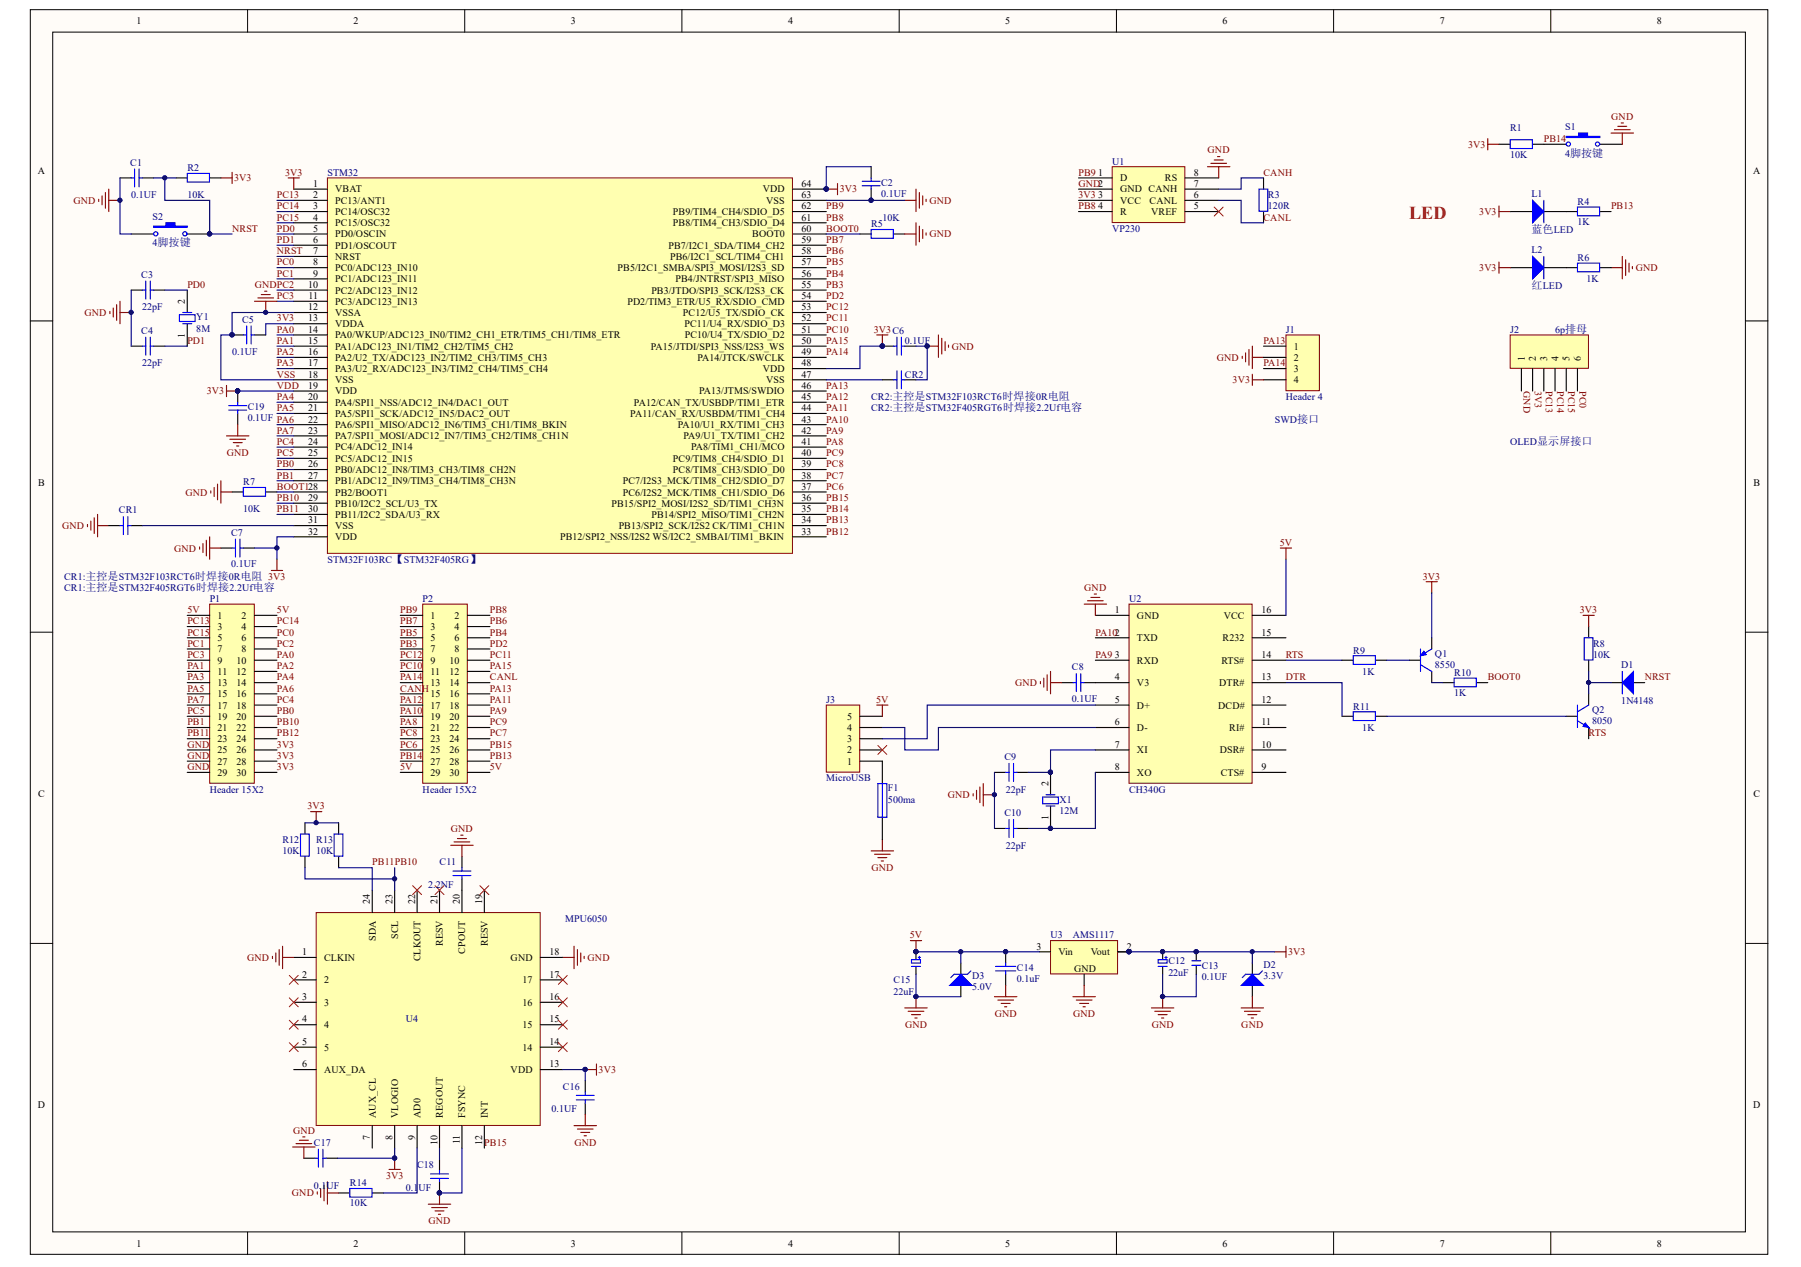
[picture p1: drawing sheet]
<svg xmlns="http://www.w3.org/2000/svg" width="289mm" height="203mm" viewBox="0 0 289 203" stroke-linecap="round" stroke-linejoin="round" font-family="sans-serif">
<g fill="#fffcf8" stroke="#000" stroke-width=".16">
<path d="M4.9 1.6h278.7v199.6h-278.7z"/>
<path d="M8.5 5.2h271.5v192.4h-271.5z"/>
</g>
<g fill="none" stroke="#000" stroke-width=".16">
<path d="M39.7 1.6v3.6M74.6 1.6v3.6M109.4 1.6v3.6M144.2 1.6v3.6M179.1 1.6v3.6M213.9 1.6v3.6M248.8 1.6v3.6M4.9 51.5h3.6M280 51.5h3.6M4.9 101.4h3.6M280 101.4h3.6M4.9 151.3h3.6"/>
<path d="M280 151.3h3.6M39.7 197.6v3.6M74.6 197.6v3.6M109.4 197.6v3.6M144.2 197.6v3.6M179.1 197.6v3.6M213.9 197.6v3.6M248.8 197.6v3.6"/>
</g>
<path d="M52.5 28.5h74.6v60.2h-74.6z" fill="#ffffb0" stroke="#800000" stroke-width=".16"/>
<g fill="none" stroke="#000" stroke-width=".18">
<path d="M47.1 30.3h5.4M47.1 32.1h5.4M47.1 33.9h5.4M47.1 35.7h5.4M47.1 37.5h5.4M47.1 39.3h5.4M127.2 30.3h5.4M127.2 32.1h5.4M127.2 33.9h5.4M127.2 35.7h5.4M127.2 37.5h5.4M127.2 39.3h5.4"/>
<path d="M47.1 41.1h5.4M47.1 42.9h5.4M47.1 44.7h5.4M47.1 46.5h5.4M47.1 48.3h5.4M47.1 50.1h5.4M47.1 51.9h5.4M47.1 53.7h5.4M47.1 55.5h5.4M47.1 57.3h5.4M47.1 59.1h5.4M127.2 41.1h5.4"/>
<path d="M127.2 42.9h5.4M127.2 44.7h5.4M127.2 46.5h5.4M127.2 48.3h5.4M127.2 50.1h5.4M127.2 51.9h5.4M127.2 53.7h5.4M127.2 55.5h5.4M127.2 57.3h5.4M127.2 59.1h5.4M47.1 60.9h5.4M47.1 62.7h5.4"/>
<path d="M47.1 64.5h5.4M47.1 66.3h5.4M47.1 68.1h5.4M47.1 69.9h5.4M47.1 71.7h5.4M47.1 73.5h5.4M47.1 75.3h5.4M47.1 77.1h5.4M47.1 78.9h5.4M127.2 60.9h5.4M127.2 62.7h5.4M127.2 64.5h5.4"/>
<path d="M127.2 66.3h5.4M127.2 68.1h5.4M127.2 69.9h5.4M127.2 71.7h5.4M127.2 73.5h5.4M127.2 75.3h5.4M127.2 77.1h5.4M127.2 78.9h5.4M47.1 80.7h5.4M47.1 82.5h5.4M47.1 84.3h5.4M47.1 86.1h5.4"/>
<path d="M127.2 80.7h5.4M127.2 82.5h5.4M127.2 84.3h5.4M127.2 86.1h5.4M186.5 152.7v1.1M186.5 155.1v1.2M191.9 152.7v1.3M191.9 154.9v1.4"/>
</g>
<g fill="#000080" stroke="#000080" stroke-width=".16">
<circle cx="132.5" cy="30.3" r=".34"/>
<circle cx="186.5" cy="152.6" r=".34"/>
<circle cx="191.9" cy="152.6" r=".34"/>
<circle cx="186.5" cy="159.8" r=".34"/>
</g>
<path d="M185.8 153.9h1.4v.6h-1.4zM185.8 155h1.4M186.9 153.6h.3M187.1 153.4v.3M191.2 154.8h1.4M191.2 154.1h1.4" fill="none" stroke="#00f" stroke-width=".18"/>
<path d="M186.5 159.8v1.8M204.5 152.7h1.8M206.3 151.8v1.8M184.7 161.6h3.6M185.3 162.2h2.5M185.8 162.7h1.4M186.3 163.3h.4" fill="none" stroke="#800000" stroke-width=".18"/>
<path d="M168.5 150.9h10.8v5.3h-10.8z" fill="#ffffb0" stroke="#800000" stroke-width=".16"/>
<path d="M161.3 152.7v1.8M161.3 156.3v1.8M166.7 152.7h1.8M173.9 156.3v1.8M179.3 152.7h1.8" fill="none" stroke="#000" stroke-width=".18"/>
<g fill="#000080" stroke="#000080" stroke-width=".16">
<circle cx="181.1" cy="152.6" r=".34"/>
<circle cx="186.5" cy="159.8" r=".34"/>
<circle cx="161.3" cy="152.6" r=".34"/>
<circle cx="146.9" cy="159.8" r=".34"/>
<circle cx="146.9" cy="152.6" r=".34"/>
</g>
<g fill="none" stroke="#800000" stroke-width=".18">
<path d="M146 150.9h1.8M146.9 150.9v1.8M146.9 159.8v1.8M159.5 159.8h3.6M161.3 158.1v1.7M172.1 159.8h3.6M173.9 158.1v1.7M145.1 161.6h3.6M145.7 162.2h2.5M146.2 162.7h1.5M146.8 163.3h.3M160.1 160.4h2.5"/>
<path d="M160.6 160.9h1.5M161.2 161.5h.3M172.7 160.4h2.5M173.2 160.9h1.4M173.7 161.5h.4"/>
</g>
<path d="M186.5 156.3v3.5h5.4v-3.5" fill="none" stroke="#000080" stroke-width=".18"/>
<path d="M159.7 155.7h3.3M159.7 155h3.3M161.3 154.5v.5M161.3 155.7v.6" fill="none" stroke="#00f" stroke-width=".18"/>
<path d="M181.1 96.9h19.8v28.7h-19.8z" fill="#ffffb0" stroke="#800000" stroke-width=".16"/>
<g fill="none" stroke="#000" stroke-width=".18">
<path d="M175.7 98.7h5.4M200.9 98.7h5.4M170.3 109.5h1.8M173.9 109.5h7.2M175.7 102.3h5.4M175.7 105.9h5.4M175.7 113.1h5.4M175.7 116.7h5.4M200.9 102.3h5.4M200.9 105.9h5.4M200.9 109.5h5.4M200.9 113.1h5.4"/>
<path d="M200.9 116.7h5.4M159.5 123.9h1.8M159.5 132.9h1.8M163.1 123.9h1.8M163.1 132.9h1.8M168.5 123.9v3.6M168.5 129.3v3.6M175.7 120.3h5.4M175.7 123.9h5.4M200.9 120.3h5.4M200.9 123.9h5.4"/>
</g>
<g fill="none" stroke="#800000" stroke-width=".18">
<path d="M173.9 96.9h3.6M174.5 96.4h2.5M175 95.8h1.4M175.5 95.3h.4M175.7 96.9v1.8M166.9 109.3v.4M167.5 108.8v1.4M168 108.2v2.5M168.5 107.7v3.6M168.5 109.5h1.8M156.1 127.3v.4M156.7 126.8v1.4"/>
<path d="M157.2 126.2v2.5M157.7 125.7v3.6M157.7 127.5h1.8"/>
</g>
<path d="M206.3 89.7v9M159.5 123.9v9M175.7 123.9v9h-10.8M175.7 120.3h-7.2v3.6h-3.6" fill="none" stroke="#000080" stroke-width=".18"/>
<g fill="none" stroke="#00f" stroke-width=".18">
<path d="M172.1 109.5h.6M172.7 108v2.9M173.4 108v2.9M173.4 109.5h.5M161.3 123.9h.6M161.3 132.9h.6M161.9 122.4v2.9M161.9 131.4v2.9M162.6 122.4v2.9M162.6 131.4v2.9M162.6 123.9h.5M162.6 132.9h.5"/>
<path d="M167.3 127.8h2.5v1.1h-2.5zM167.8 127.5h1.4M167.8 129.3h1.4"/>
</g>
<g fill="#000080" stroke="#000080" stroke-width=".16">
<circle cx="168.5" cy="132.8" r=".34"/>
<circle cx="168.5" cy="123.8" r=".34"/>
<circle cx="159.5" cy="127.4" r=".34"/>
</g>
<path d="M132.6 113.1h5.3v10.7h-5.3z" fill="#ffffb0" stroke="#800000" stroke-width=".16"/>
<g fill="none" stroke="#000" stroke-width=".18">
<path d="M138 37.5h1.8M143.4 37.5h1.7M138 118.5h3.6M138 116.7h3.6M138 114.9h3.6M215.3 114.9h1.8M215.3 105.9h1.8M220.7 114.9h1.8M220.7 105.9h1.8M226.1 105.9h1.8M229.7 102.3v1.8M229.7 107.7v1.8"/>
<path d="M231.5 109.5h1.8M236.9 109.5h1.8M251.3 114.9h1.8M254.9 100.5v1.8M254.9 105.9v1.8M254.9 111.3v1.8M254.9 116.7v1.8M258.5 109.5h1.8M262.1 109.5h1.8M138 122.1h3.6v3.6M138 120.3h3.6M141.6 131.1v3.6"/>
<path d="M146.9 152.7v1.1M146.9 155.1v1.2M154.1 154.5v1.8M154.1 158.1v1.7M200.9 154.5v1.8M200.9 158.1v1.7"/>
</g>
<g fill="none" stroke="#800000" stroke-width=".18">
<path d="M199.3 57.1v.4M199.8 56.6v1.4M200.4 56.1v2.5M200.9 55.5v3.6M200.9 57.3h1.8M205.4 87.9h1.8M206.3 87.9v1.8M228.8 93.3h1.8M229.7 93.3v1.8M254 98.7h1.8M254.9 98.7v1.8M140.7 113.1h1.8"/>
<path d="M141.6 113.1v1.8M139.8 136.5h3.6M140.3 137h2.5M140.8 137.5h1.5M141.4 138.1h.3M141.6 134.7v1.8M200.9 159.8v1.8M199.1 161.6h3.6M199.6 162.2h2.6M200.2 162.7h1.4M200.7 163.3h.4"/>
</g>
<g fill="none" stroke="#000080" stroke-width=".18">
<path d="M229.7 95.1v7.2M141.6 116.7h3.5v3.6h5.4v-3.6h25.2M175.7 113.1h-27v5.4h-7.1M206.3 109.5h9v5.4M206.3 105.9h9M222.5 105.9h3.6M222.5 114.9h28.8M229.7 109.5h1.8M254.9 109.5h3.6M254.9 107.7v3.6M146.9 156.3v3.5h7.2M146.9 152.7h19.8"/>
<path d="M154.1 152.7v1.8M181.1 152.7h23.4M200.9 152.7v1.8"/>
</g>
<path d="M140.8 119.6l1.5 1.4M142.3 119.6l-1.5 1.4" fill="none" stroke="#f00" stroke-width=".16"/>
<g fill="none" stroke="#00f" stroke-width=".18">
<path d="M139.8 36.8h3.5v1.4h-3.5zM217.1 105.2h3.6v1.3h-3.6zM217.1 114.2h3.6v1.4h-3.6zM227.9 104.1v3.6M227.9 106.6l1.8 1.1M228.4 104.4l.4 .6-.9 .2zM229.7 104.1l-1.8 1.1 .5-.6 .2 .4h-.4M233.3 108.8h3.5v1.3h-3.5zM253.1 115.6l1.8 1.1-.6-.7-.3 .5 .9 .2-.6-.6-.2 .4h.4M253.1 113.1v3.6M254.1 102.3h1.4v3.5h-1.4zM254.9 113.1l-1.8 1.1"/>
<path d="M260.3 107.7v3.6M140.8 125.7h1.5v5.4h-1.5zM141.6 125.7v5.4M146.2 153.9h1.5v.6h-1.5zM146.2 155h1.5M147.3 153.6h.4M147.5 153.4v.3M153.1 156.3h2.1M199.8 156.3h2.2"/>
</g>
<g fill="#000080" stroke="#000080" stroke-width=".16">
<circle cx="146.9" cy="152.6" r=".34"/>
<circle cx="146.9" cy="159.8" r=".34"/>
<circle cx="154.1" cy="152.6" r=".34"/>
<circle cx="181.1" cy="152.6" r=".34"/>
<circle cx="200.9" cy="152.6" r=".34"/>
<circle cx="254.8" cy="109.5" r=".34"/>
</g>
<g fill="#00f" stroke="#00f" stroke-width=".16">
<path d="M154.1 156.3l1.8 1.8h-3.6z"/>
<path d="M200.9 156.3l1.8 1.8h-3.6z"/>
<path d="M262.1 107.7v3.6l-1.8-1.8z"/>
</g>
<path d="M153.1 156.3l-.6 .5M155.8 155.7l-.6 .6M199.8 156.3l-.5 .5M202.5 155.7l-.5 .6" fill="none" stroke="#0000bf" stroke-width=".18"/>
<path d="M206.3 53.7h5.4v9h-5.4z" fill="#ffffb0" stroke="#800000" stroke-width=".16"/>
<path d="M202.7 55.5h3.6M202.7 57.3h3.6M202.7 59.1h3.6M202.7 60.9h3.6" fill="none" stroke="#000" stroke-width=".18"/>
<path d="M242.3 53.7h12.5v5.4h-12.5z" fill="#ffffb0" stroke="#800000" stroke-width=".16"/>
<g fill="none" stroke="#000" stroke-width=".18">
<path d="M19.2 28.5h1.8M21 37.5h3.6M22.8 28.5h1.8M28.2 28.5h1.8M30 37.5h3.6M33.6 28.5h1.8M139.8 26.7v1.8M139.8 30.3v1.8M240.5 23.1h1.8M242.3 33.9h3.6M245.9 23.1h5.4M247.7 33.9h5.4"/>
<path d="M256.7 33.9h1.8M256.7 23.1h3.6M21 46.5h1.8M21 55.5h1.8M24.6 46.5h1.8M24.6 55.5h1.8M30 46.5v3.6M30 51.9v3.6M37.2 53.7h1.8M40.8 53.7h1.8M141.6 55.5h1.8M145.1 55.5h1.8"/>
<path d="M242.3 42.9h3.6M244.1 59.1v3.6M245.9 59.1v3.6M247.7 59.1v3.6M247.7 42.9h5.4M249.5 59.1v3.6M251.3 59.1v3.6M253.1 59.1v3.6M256.7 42.9h1.8M37.2 78.9h1.8M42.6 78.9h1.8M35.4 87.9h1.8"/>
<path d="M39 87.9h1.8"/>
</g>
<g fill="none" stroke="#800000" stroke-width=".18">
<path d="M260.1 19.7h.3M15.8 32v.3M16.4 31.4v1.5M16.9 30.9v2.5M17.5 30.3v3.6M17.5 32.1h1.7M35.4 28.5h1.8M37.2 27.6v1.8M46.2 28.5h1.8M47.1 28.5v1.8M132.6 30.3h1.8M134.4 29.4v1.8"/>
<path d="M145.1 32.1h1.8M145.1 37.5h1.8M146.9 30.3v3.6M146.9 35.7v3.6M147.5 30.9v2.5M147.5 36.3v2.5M148 31.4v1.5M148 36.8v1.4M148.6 32v.3M148.6 37.3v.4M238.7 22.2v1.8M238.7 23.1h1.8"/>
<path d="M240.5 33v1.8M240.5 33.9h1.8M258.5 21.3h3.6M259 20.8h2.5M259.5 20.3h1.5M260.3 21.3v1.8M17.6 49.9v.4M18.2 49.4v1.4M18.7 48.9v2.5M19.2 48.3v3.6M19.2 50.1h1.8M40.8 48.3h3.6"/>
<path d="M41.4 47.8h2.5M41.9 47.2h1.5M42.5 46.7h.3M42.6 48.3v1.8M140.7 53.7h1.8M141.6 53.7v1.8M148.7 55.5h1.8M150.5 53.7v3.6M151.1 54.3v2.5M151.6 54.8v1.4M152.2 55.3v.4M240.5 42v1.8"/>
<path d="M240.5 42.9h1.8M258.5 42.9h1.8M260.3 41.1v3.6M260.8 41.7v2.5M261.3 42.2v1.4M261.9 42.7v.4M33.8 78.7v.4M34.4 78.2v1.4M34.9 77.6v2.6M35.4 77.1v3.6M35.4 78.9h1.8M36.3 61.8v1.8"/>
<path d="M36.3 62.7h1.8M200.9 60v1.8M200.9 60.9h1.8M32 87.7v.4M32.6 87.2v1.4M33.1 86.6v2.6M33.6 86.1v3.6M33.6 87.9h1.8M43.5 91.5h1.8M44.4 89.7v1.8"/>
</g>
<g fill="#00f" stroke="#00f" stroke-width=".18">
<path d="M245.9 32.1l1.8 1.8-1.8 1.8z"/>
<path d="M245.9 41.1l1.8 1.8-1.8 1.8z"/>
<path d="M251.3 21.9h1.9v-.6h1.5v.6h2v.2h-5.4z" fill-rule="evenodd"/>
<path d="M24.6 36.3h2v-.6h1.5v.6h1.9v.1h-5.4z" fill-rule="evenodd"/>
</g>
<g fill="none" stroke="#00f" stroke-width=".18">
<path d="M21 28.5h.6M21.6 27.1v2.9M22.3 27.1v2.9M22.3 28.5h.5M30 27.8h3.6v1.4h-3.6zM138.3 29.8h2.9M138.3 29.1h2.9M139.8 28.5v.6M139.8 29.8v.5M242.3 22.4h3.5v1.4h-3.5zM247.7 32.1v3.6M253.1 33.2h3.5v1.4h-3.5z"/>
<path d="M22.8 46.5h.6M22.8 55.5h.6M23.4 45.1v2.9M23.4 54.1v2.9M24.1 45.1v2.9M24.1 54.1v2.9M24.1 46.5h.5M24.1 55.5h.5M28.8 50.5h2.5v1.1h-2.5zM29.3 50.1h1.5M29.3 51.9h1.5M39 53.7h.6"/>
<path d="M39.6 52.3v2.9M40.3 52.3v2.9M40.3 53.7h.5M143.4 55.5h.5M143.9 54.1v2.9M144.6 55.5h.5M144.6 54.1v2.9M247.7 41.1v3.6M253.1 42.2h3.5v1.4h-3.5zM39 78.2h3.6v1.4h-3.6zM37.2 87.9h.6M37.8 86.5v2.8"/>
<path d="M38.5 86.5v2.8M38.5 87.9h.5"/>
<circle cx="25" cy="37.5" r=".34"/>
<circle cx="29.7" cy="37.5" r=".34"/>
<circle cx="251.6" cy="23.1" r=".34"/>
<circle cx="256.3" cy="23.1" r=".34"/>
</g>
<g fill="none" stroke="#000080" stroke-width=".18">
<path d="M19.2 28.5v9h1.8M24.6 28.5h3.6M26.4 28.5v3.6h7.2v5.4h3.6M44.4 37.5h2.7M44.4 32.1h2.7M44.4 33.9h2.7M44.4 35.7h2.7M44.4 39.3h2.7M132.6 37.5h5.4M132.6 32.1h12.5M139.8 26.7h-7.2v3.6M21 46.5v9"/>
<path d="M26.4 46.5h3.6M26.4 55.5h3.6M44.4 41.1h2.7M44.4 42.9h2.7M44.4 44.7h2.7M44.4 46.5h2.7M44.4 48.3h2.7M44.4 53.7h2.7M44.4 55.5h2.7M44.4 57.3h2.7M44.4 59.1h2.7M47.1 51.9h-4.5v1.8"/>
<path d="M141.6 55.5h-3.6v3.6h-5.4M44.4 78.9h2.7M44.4 64.5h2.7M44.4 66.3h2.7M44.4 68.1h2.7M44.4 69.9h2.7M44.4 71.7h2.7M44.4 73.5h2.7M44.4 75.3h2.7M44.4 77.1h2.7M132.6 60.9h9M40.8 87.9h3.6"/>
<path d="M44.4 80.7h2.7M44.4 82.5h2.7M47.1 86.1h-2.7v3.6"/>
</g>
<g fill="#000080" stroke="#000080" stroke-width=".16">
<circle cx="21" cy="50.1" r=".34"/>
<circle cx="33.6" cy="37.5" r=".34"/>
<circle cx="26.4" cy="28.5" r=".34"/>
<circle cx="19.2" cy="32.1" r=".34"/>
<circle cx="38.1" cy="62.7" r=".34"/>
<circle cx="141.5" cy="55.5" r=".34"/>
<circle cx="132.5" cy="30.3" r=".34"/>
<circle cx="42.6" cy="50.1" r=".34"/>
<circle cx="148.7" cy="55.5" r=".34"/>
<circle cx="139.7" cy="32.1" r=".34"/>
<circle cx="44.4" cy="87.9" r=".34"/>
<circle cx="37.2" cy="53.7" r=".34"/>
</g>
<path d="M33.6 96.9h7.2v28.7h-7.2z" fill="#ffffb0" stroke="#800000" stroke-width=".16"/>
<g fill="none" stroke="#000" stroke-width=".18">
<path d="M30 98.7h3.6M40.8 98.7h3.6M30 100.5h3.6M30 102.3h3.6M30 104.1h3.6M30 105.9h3.6M30 107.7h3.6M30 109.5h3.6M30 111.3h3.6M30 113.1h3.6M30 114.9h3.6M30 116.7h3.6"/>
<path d="M30 118.5h3.6M40.8 100.5h3.6M40.8 102.3h3.6M40.8 104.1h3.6M40.8 105.9h3.6M40.8 107.7h3.6M40.8 109.5h3.6M40.8 111.3h3.6M40.8 113.1h3.6M40.8 114.9h3.6M40.8 116.7h3.6M40.8 118.5h3.6"/>
<path d="M30 120.3h3.6M30 122.1h3.6M30 123.9h3.6M40.8 120.3h3.6M40.8 122.1h3.6M40.8 123.9h3.6"/>
</g>
<path d="M67.8 96.9h7.2v28.7h-7.2z" fill="#ffffb0" stroke="#800000" stroke-width=".16"/>
<g fill="none" stroke="#000" stroke-width=".18">
<path d="M64.2 98.7h3.6M75 98.7h3.6M64.2 100.5h3.6M64.2 102.3h3.6M64.2 104.1h3.6M64.2 105.9h3.6M64.2 107.7h3.6M64.2 109.5h3.6M64.2 111.3h3.6M64.2 113.1h3.6M64.2 114.9h3.6M64.2 116.7h3.6"/>
<path d="M64.2 118.5h3.6M75 100.5h3.6M75 102.3h3.6M75 104.1h3.6M75 105.9h3.6M75 107.7h3.6M75 109.5h3.6M75 111.3h3.6M75 113.1h3.6M75 114.9h3.6M75 116.7h3.6M75 118.5h3.6"/>
<path d="M64.2 120.3h3.6M64.2 122.1h3.6M64.2 123.9h3.6M75 120.3h3.6M75 122.1h3.6M75 123.9h3.6"/>
</g>
<path d="M178.4 26.7h11.7v9h-11.7z" fill="#ffffb0" stroke="#800000" stroke-width=".16"/>
<path d="M173 28.5h5.4M173 30.3h5.4M173 32.1h5.4M173 33.9h5.4M190.1 28.5h5.4M190.1 30.3h5.4M190.1 32.1h5.4M190.1 33.9h5.4M202.7 28.5v1.8M202.7 33.9v1.8" fill="none" stroke="#000" stroke-width=".18"/>
<path d="M202 30.3h1.4v3.6h-1.4z" fill="none" stroke="#00f" stroke-width=".18"/>
<path d="M195.5 32.1h3.6v3.6h3.6M202.7 28.5h-3.6v1.8h-3.6" fill="none" stroke="#000080" stroke-width=".18"/>
<path d="M194.8 33.2l1.4 1.5M196.2 33.2l-1.4 1.5" fill="none" stroke="#f00" stroke-width=".16"/>
<path d="M193.7 26.7h3.6M194.2 26.2h2.6M194.8 25.7h1.4M195.3 25.1h.4M195.5 26.7v1.8" fill="none" stroke="#800000" stroke-width=".18"/>
<path d="M50.7 146.4h36v34.1h-36z" fill="#ffffb0" stroke="#800000" stroke-width=".16"/>
<g fill="none" stroke="#000" stroke-width=".18">
<path d="M38.1 62.7v1.8M38.1 66.3v1.8M141.6 60.9h1.8M145.1 60.9h1.8M17.5 84.3h1.7M21 84.3h1.8M48.9 132v1.8M48.9 137.4v1.8M54.3 132v1.8M54.3 137.4v1.8M74.1 137.4v1.8M47.1 153.6h3.6"/>
<path d="M47.1 157.2h3.6M59.7 142.8v3.6M63.3 142.8v3.6M66.9 142.8v3.6M70.5 142.8v3.6M74.1 141v5.4M77.7 142.8v3.6M86.7 153.6h3.6M86.7 157.2h3.6M47.1 160.7h3.6M47.1 164.3h3.6M47.1 167.9h3.6"/>
<path d="M47.1 171.5h3.6M86.7 160.7h3.6M86.7 164.3h3.6M86.7 167.9h3.6M86.7 171.5h3.6M93.9 173.3v1.8M93.9 176.9v1.8M48.7 185.8h1.8M52.3 185.8h1.8M54.3 191.3h1.8M59.7 180.5v3.6M59.7 191.3h1.8"/>
<path d="M63.3 180.5v3.6M66.9 180.5v3.6M70.5 180.5v3.6M70.5 185.9v1.8M70.5 189.5v1.8M74.1 180.5v3.6M77.7 180.5v3.6"/>
</g>
<g fill="none" stroke="#f00" stroke-width=".16">
<path d="M46.4 156.4l1.4 1.5M47.8 156.4l-1.4 1.5M66.2 142l1.4 1.5M67.6 142l-1.4 1.5M69.8 142l1.4 1.5M71.2 142l-1.4 1.5M77 142l1.4 1.5M78.4 142l-1.4 1.5M89.6 156.4l1.4 1.5M91 156.4l-1.4 1.5M46.4 160l1.4 1.5M46.4 163.6l1.4 1.5"/>
<path d="M46.4 167.2l1.4 1.5M47.8 160l-1.4 1.5M47.8 163.6l-1.4 1.5M47.8 167.2l-1.4 1.5M89.6 167.2l1.4 1.5M89.6 163.6l1.4 1.5M89.6 160l1.4 1.5M91 167.2l-1.4 1.5M91 163.6l-1.4 1.5M91 160l-1.4 1.5"/>
</g>
<g fill="none" stroke="#800000" stroke-width=".18">
<path d="M36.3 69.9h3.6M36.9 70.4h2.5M37.4 71h1.5M38 71.5h.3M38.1 68.1v1.8M14 84.1v.4M14.6 83.6v1.4M15.1 83v2.6M15.7 82.5v3.6M15.7 84.3h1.8M49.8 130.2h1.8M50.7 130.2v1.8"/>
<path d="M72.3 135.6h3.6M72.8 135h2.6M73.4 134.5h1.4M73.9 133.9h.4M74.1 135.6v1.8M43.7 153.4v.3M44.2 152.8v1.5M44.8 152.3v2.5M45.3 153.6h1.8M45.3 151.8v3.6M90.3 153.6h1.8M92.1 151.8v3.6"/>
<path d="M92.6 152.3v2.5M93.2 152.8v1.5M93.7 153.4v.3M93.9 171.5h1.8M93.9 178.7v1.8M95.7 170.6v1.8M46.9 184h3.6M47.5 183.4h2.5M48 182.9h1.5M48.6 182.3h.3M48.7 184v1.8M50.9 191.1v.4"/>
<path d="M51.4 190.6v1.4M52 190.1v2.5M52.5 189.5v3.6M52.5 191.3h1.8M62.4 187.6h1.8M63.3 185.8v1.8M68.7 193.1h3.6M69.2 193.7h2.6M69.8 194.2h1.4M70.3 194.7h.4M70.5 191.3v1.8M92.1 180.5h3.6"/>
<path d="M92.6 181.1h2.5M93.2 181.6h1.4M93.7 182.2h.4"/>
</g>
<g fill="#000080" stroke="#000080" stroke-width=".16">
<circle cx="63.3" cy="185.7" r=".34"/>
<circle cx="70.5" cy="191.3" r=".34"/>
<circle cx="93.9" cy="171.5" r=".34"/>
<circle cx="50.7" cy="131.9" r=".34"/>
<circle cx="63.3" cy="140.9" r=".34"/>
<circle cx="38.1" cy="62.7" r=".34"/>
<circle cx="37.2" cy="53.7" r=".34"/>
<circle cx="148.7" cy="55.5" r=".34"/>
</g>
<g fill="none" stroke="#00f" stroke-width=".18">
<path d="M143.9 59.5v2.9M144.6 59.5v2.9M36.7 65.8h2.9M36.7 65.1h2.9M38.1 64.5v.6M38.1 65.8v.5M143.4 60.9h.5M144.6 60.9h.5M19.2 84.3h.6M19.8 82.9v2.8M20.5 82.9v2.8M20.5 84.3h.5"/>
<path d="M48.2 133.8h1.4v3.5h-1.4zM53.6 133.8h1.4v3.5h-1.4zM72.7 139.7h2.8M74.1 139.2v.5M72.7 140.4h2.8M74.1 140.4v.6M92.5 175.7h2.8M92.5 176.4h2.8M93.9 175.1v.6M93.9 176.4v.5M50.5 185.8h.6M51.1 184.3v2.9"/>
<path d="M51.8 184.3v2.9M51.8 185.8h.5M56.1 190.6h3.6v1.4h-3.6zM69.1 188.3h2.8M69.1 189h2.8M70.5 187.7v.6M70.5 189v.5"/>
</g>
<g fill="none" stroke="#000080" stroke-width=".18">
<path d="M47.1 50.1h-9.9v3.6h-1.8v7.2h11.7M146.9 55.5h1.8v5.4h-1.8M38.1 62.7h9M22.8 84.3h24.3M48.9 139.2v1.8h14.4M48.9 132h5.4M54.3 139.2h5.4v3.6M63.3 139.2v3.6M90.3 171.5h3.6v1.8M63.3 184.1v1.7h-9.2M66.9 184.1v7.2h-5.4M70.5 184.1v1.8"/>
<path d="M74.1 184.1v7.2h-3.6"/>
</g>
<text font-size="2.9" fill="#f00" x="226.1" y="35.1">LED</text>
<g font-size="1.8" fill="#000080">
<text x="245.7" y="37.4">蓝色LED</text>
<text x="245.7" y="46.4">红LED</text>
</g>
<g font-size="1.6">
<text x="21.9" y="3.9">1</text>
<text x="56.7" y="3.9">2</text>
<text x="91.6" y="3.9">3</text>
<text x="126.4" y="3.9">4</text>
<text x="161.3" y="3.9">5</text>
<text x="196.1" y="3.9">6</text>
<text x="231" y="3.9">7</text>
<text x="265.8" y="3.9">8</text>
<text x="6.1" y="27.9">A</text>
<text x="50.3" y="30">1</text>
<text x="128.6" y="30">64</text>
<text x="176.2" y="28.2">1</text>
<text x="179.7" y="29.1">D</text>
<text x="186.9" y="29.1">RS</text>
<text x="191.5" y="30">7</text>
<text x="191.5" y="28.2">8</text>
<text x="281.3" y="27.9">A</text>
<text x="50.3" y="31.8">2</text>
<text x="50.3" y="33.6">3</text>
<text x="50.3" y="35.4">4</text>
<text x="53.8" y="30.9">VBAT</text>
<text x="53.8" y="32.7">PC13/ANT1</text>
<text x="53.8" y="34.5">PC14/OSC32</text>
<text x="108" y="34.5">PB9/TIM4_CH4/SDIO_D5</text>
<text x="122.4" y="30.9">VDD</text>
<text x="122.9" y="32.7">VSS</text>
<text x="128.6" y="35.4">61</text>
<text x="128.6" y="33.6">62</text>
<text x="128.6" y="31.8">63</text>
<text x="176.2" y="31.8">3</text>
<text x="176.2" y="33.6">4</text>
<text x="179.7" y="30.9">GND CANH</text>
<text x="179.7" y="32.7">VCC</text>
<text x="179.7" y="34.5">R</text>
<text x="184.4" y="32.7">CANL</text>
<text x="184.7" y="34.5">VREF</text>
<text x="191.5" y="33.6">5</text>
<text x="191.5" y="31.8">6</text>
<text x="50.3" y="37.2">5</text>
<text x="50.3" y="39">6</text>
<text x="50.3" y="40.8">7</text>
<text x="53.8" y="36.3">PC15/OSC32</text>
<text x="53.8" y="38.1">PD0/OSCIN</text>
<text x="53.8" y="39.9">PD1/OSCOUT</text>
<text x="53.8" y="41.7">NRST</text>
<text x="107.2" y="39.9">PB7/I2C1_SDA/TIM4_CH2</text>
<text x="107.5" y="41.7">PB6/I2C1_SCL/TIM4_CH1</text>
<text x="108" y="36.3">PB8/TIM4_CH3/SDIO_D4</text>
<text x="120.7" y="38.1">BOOT0</text>
<text x="128.6" y="40.8">58</text>
<text x="128.6" y="39">59</text>
<text x="128.6" y="37.2">60</text>
<text x="49.5" y="46.2">10</text>
<text x="49.5" y="48">11</text>
<text x="50.3" y="42.6">8</text>
<text x="50.3" y="44.4">9</text>
<text x="53.8" y="43.5">PC0/ADC123_IN10</text>
<text x="53.8" y="45.3">PC1/ADC123_IN11</text>
<text x="53.8" y="47.1">PC2/ADC123_IN12</text>
<text x="99.1" y="43.5">PB5/I2C1_SMBA/SPI3_MOSI/I2S3_SD</text>
<text x="104.5" y="47.1">PB3/JTDO/SPI3_SCK/I2S3_CK</text>
<text x="108.4" y="45.3">PB4/JNTRST/SPI3_MISO</text>
<text x="128.6" y="46.2">55</text>
<text x="128.6" y="44.4">56</text>
<text x="128.6" y="42.6">57</text>
<text x="128.6" y="48">54</text>
<text x="29.7" y="48.7" transform="rotate(-90 29.7 48.7)">2</text>
<text x="49.5" y="49.8">12</text>
<text x="49.5" y="51.6">13</text>
<text x="49.5" y="53.4">14</text>
<text x="53.8" y="48.9">PC3/ADC123_IN13</text>
<text x="53.8" y="50.7">VSSA</text>
<text x="53.8" y="52.5">VDDA</text>
<text x="100.6" y="48.9">PD2/TIM3_ETR/U5_RX/SDIO_CMD</text>
<text x="109.6" y="50.7">PC12/U5_TX/SDIO_CK</text>
<text x="109.8" y="52.5">PC11/U4_RX/SDIO_D3</text>
<text x="128.6" y="53.4">51</text>
<text x="128.6" y="51.6">52</text>
<text x="128.6" y="49.8">53</text>
<text x="29.7" y="54.2" transform="rotate(-90 29.7 54.2)">1</text>
<text x="49.5" y="55.2">15</text>
<text x="49.5" y="57">16</text>
<text x="49.5" y="58.8">17</text>
<text x="53.8" y="54.3">PA0/WKUP/ADC123_IN0/TIM2_CH1_ETR/TIM5_CH1/TIM8_ETR</text>
<text x="53.8" y="56.1">PA1/ADC123_IN1/TIM2_CH2/TIM5_CH2</text>
<text x="53.8" y="57.8">PA2/U2_TX/ADC123_IN2/TIM2_CH3/TIM5_CH3</text>
<text x="53.8" y="59.7">PA3/U2_RX/ADC123_IN3/TIM2_CH4/TIM5_CH4</text>
<text x="104.4" y="56.1">PA15/JTDI/SPI3_NSS/I2S3_WS</text>
<text x="109.9" y="54.3">PC10/U4_TX/SDIO_D2</text>
<text x="111.9" y="57.8">PA14/JTCK/SWCLK</text>
<text x="122.4" y="59.7">VDD</text>
<text x="128.6" y="58.8">48</text>
<text x="128.6" y="57">49</text>
<text x="128.6" y="55.2">50</text>
<text x="207.6" y="56.1">1</text>
<text x="207.6" y="57.8">2</text>
<text x="207.6" y="59.7">3</text>
<text x="244.6" y="57.8" transform="rotate(-90 244.6 57.8)">1</text>
<text x="246.4" y="57.8" transform="rotate(-90 246.4 57.8)">2</text>
<text x="248.2" y="57.8" transform="rotate(-90 248.2 57.8)">3</text>
<text x="250" y="57.8" transform="rotate(-90 250 57.8)">4</text>
<text x="251.8" y="57.8" transform="rotate(-90 251.8 57.8)">5</text>
<text x="253.6" y="57.8" transform="rotate(-90 253.6 57.8)">6</text>
<text x="49.5" y="60.6">18</text>
<text x="49.5" y="62.4">19</text>
<text x="49.5" y="64.1">20</text>
<text x="49.5" y="66">21</text>
<text x="53.8" y="61.5">VSS</text>
<text x="53.8" y="63.3">VDD</text>
<text x="53.8" y="65.1">PA4/SPI1_NSS/ADC12_IN4/DAC1_OUT</text>
<text x="101.7" y="65.1">PA12/CAN_TX/USBDP/TIM1_ETR</text>
<text x="112.1" y="63.3">PA13/JTMS/SWDIO</text>
<text x="122.9" y="61.5">VSS</text>
<text x="128.6" y="66">44</text>
<text x="128.6" y="64.1">45</text>
<text x="128.6" y="62.4">46</text>
<text x="128.6" y="60.6">47</text>
<text x="207.6" y="61.5">4</text>
<text x="49.5" y="67.8">22</text>
<text x="49.5" y="69.5">23</text>
<text x="49.5" y="71.4">24</text>
<text x="53.8" y="66.8">PA5/SPI1_SCK/ADC12_IN5/DAC2_OUT</text>
<text x="53.8" y="68.7">PA6/SPI1_MISO/ADC12_IN6/TIM3_CH1/TIM8_BKIN</text>
<text x="53.8" y="70.5">PA7/SPI1_MOSI/ADC12_IN7/TIM3_CH2/TIM8_CH1N</text>
<text x="101.1" y="66.8">PA11/CAN_RX/USBDM/TIM1_CH4</text>
<text x="108.7" y="68.7">PA10/U1_RX/TIM1_CH3</text>
<text x="109.7" y="70.5">PA9/U1_TX/TIM1_CH2</text>
<text x="128.6" y="71.4">41</text>
<text x="128.6" y="69.5">42</text>
<text x="128.6" y="67.8">43</text>
<text x="6.1" y="77.9">B</text>
<text x="49.5" y="73.1">25</text>
<text x="49.5" y="75">26</text>
<text x="49.5" y="76.8">27</text>
<text x="53.8" y="72.2">PC4/ADC12_IN14</text>
<text x="53.8" y="74.1">PC5/ADC12_IN15</text>
<text x="53.8" y="75.8">PB0/ADC12_IN8/TIM3_CH3/TIM8_CH2N</text>
<text x="53.8" y="77.7">PB1/ADC12_IN9/TIM3_CH4/TIM8_CH3N</text>
<text x="99.9" y="77.7">PC7/I2S3_MCK/TIM8_CH2/SDIO_D7</text>
<text x="108" y="75.8">PC8/TIM8_CH3/SDIO_D0</text>
<text x="108" y="74.1">PC9/TIM8_CH4/SDIO_D1</text>
<text x="110.9" y="72.2">PA8/TIM1_CH1/MCO</text>
<text x="128.6" y="76.8">38</text>
<text x="128.6" y="75">39</text>
<text x="128.6" y="73.1">40</text>
<text x="281.3" y="77.9">B</text>
<text x="49.5" y="80.4">29</text>
<text x="49.5" y="82.1">30</text>
<text x="49.5" y="83.9">31</text>
<text x="53.8" y="79.5">PB2/BOOT1</text>
<text x="53.8" y="81.2">PB10/I2C2_SCL/U3_TX</text>
<text x="53.8" y="83.1">PB11/I2C2_SDA/U3_RX</text>
<text x="98.1" y="81.2">PB15/SPI2_MOSI/I2S2_SD/TIM1_CH3N</text>
<text x="99.9" y="79.5">PC6/I2S2_MCK/TIM8_CH1/SDIO_D6</text>
<text x="104.5" y="83.1">PB14/SPI2_MISO/TIM1_CH2N</text>
<text x="128.6" y="83.9">34</text>
<text x="128.6" y="82.1">35</text>
<text x="128.6" y="80.4">36</text>
<text x="128.6" y="78.5">37</text>
<text x="49.5" y="85.8">32</text>
<text x="53.8" y="84.8">VSS</text>
<text x="53.8" y="86.6">VDD</text>
<text x="89.9" y="86.6">PB12/SPI2_NSS/I2S2 WS/I2C2_SMBAI/TIM1_BKIN</text>
<text x="99.3" y="84.8">PB13/SPI2_SCK/I2S2 CK/TIM1_CH1N</text>
<text x="128.6" y="85.8">33</text>
<text x="34.9" y="99.2">1</text>
<text x="34.9" y="101">3</text>
<text x="38.8" y="99.2">2</text>
<text x="38.8" y="101">4</text>
<text x="69.1" y="99.2">1</text>
<text x="69.1" y="101">3</text>
<text x="72.9" y="99.2">2</text>
<text x="72.9" y="101">4</text>
<text x="178.8" y="98.3">1</text>
<text x="182.4" y="99.2">GND</text>
<text x="196.3" y="99.2">VCC</text>
<text x="202.4" y="101.9">15</text>
<text x="202.4" y="98.3">16</text>
<text x="34.9" y="102.8">5</text>
<text x="34.9" y="104.6">7</text>
<text x="34.9" y="106.4">9</text>
<text x="38" y="106.4">10</text>
<text x="38.8" y="102.8">6</text>
<text x="38.8" y="104.6">8</text>
<text x="69.1" y="102.8">5</text>
<text x="69.1" y="104.6">7</text>
<text x="69.1" y="106.4">9</text>
<text x="72.1" y="106.4">10</text>
<text x="72.9" y="102.8">6</text>
<text x="72.9" y="104.6">8</text>
<text x="178.8" y="105.5">3</text>
<text x="182.4" y="102.8">TXD</text>
<text x="182.4" y="106.4">RXD</text>
<text x="196" y="106.4">RTS#</text>
<text x="196.1" y="102.8">R232</text>
<text x="202.4" y="105.5">14</text>
<text x="34.9" y="108.2">11</text>
<text x="34.9" y="110">13</text>
<text x="34.9" y="111.8">15</text>
<text x="34.9" y="113.6">17</text>
<text x="38" y="108.2">12</text>
<text x="38" y="110">14</text>
<text x="38" y="111.8">16</text>
<text x="38" y="113.6">18</text>
<text x="69.1" y="108.2">11</text>
<text x="69.1" y="110">13</text>
<text x="69.1" y="111.8">15</text>
<text x="69.1" y="113.6">17</text>
<text x="72.1" y="108.2">12</text>
<text x="72.1" y="110">14</text>
<text x="72.1" y="111.8">16</text>
<text x="72.1" y="113.6">18</text>
<text x="178.8" y="109.1">4</text>
<text x="178.8" y="112.7">5</text>
<text x="182.4" y="110">V3</text>
<text x="182.4" y="113.6">D+</text>
<text x="195.4" y="113.6">DCD#</text>
<text x="195.6" y="110">DTR#</text>
<text x="202.4" y="112.7">12</text>
<text x="202.4" y="109.1">13</text>
<text x="34.9" y="115.4">19</text>
<text x="34.9" y="117.2">21</text>
<text x="34.9" y="119">23</text>
<text x="38" y="115.4">20</text>
<text x="38" y="117.2">22</text>
<text x="38" y="119">24</text>
<text x="69.1" y="115.4">19</text>
<text x="69.1" y="117.2">21</text>
<text x="69.1" y="119">23</text>
<text x="72.1" y="115.4">20</text>
<text x="72.1" y="117.2">22</text>
<text x="72.1" y="119">24</text>
<text x="135.9" y="119">3</text>
<text x="135.9" y="117.2">4</text>
<text x="135.9" y="115.4">5</text>
<text x="178.8" y="116.3">6</text>
<text x="178.8" y="119.9">7</text>
<text x="182.4" y="117.2">D-</text>
<text x="197.2" y="117.2">RI#</text>
<text x="202.4" y="119.9">10</text>
<text x="202.4" y="116.3">11</text>
<text x="34.9" y="120.8">25</text>
<text x="34.9" y="122.6">27</text>
<text x="34.9" y="124.4">29</text>
<text x="38" y="120.8">26</text>
<text x="38" y="122.6">28</text>
<text x="38" y="124.4">30</text>
<text x="69.1" y="120.8">25</text>
<text x="69.1" y="122.6">27</text>
<text x="69.1" y="124.4">29</text>
<text x="72.1" y="120.8">26</text>
<text x="72.1" y="122.6">28</text>
<text x="72.1" y="124.4">30</text>
<text x="135.9" y="122.6">1</text>
<text x="135.9" y="120.8">2</text>
<text x="178.8" y="123.5">8</text>
<text x="182.4" y="120.8">XI</text>
<text x="182.4" y="124.4">XO</text>
<text x="195.7" y="120.8">DSR#</text>
<text x="195.8" y="124.4">CTS#</text>
<text x="202.4" y="123.5">9</text>
<text x="6.1" y="127.8">C</text>
<text x="168.2" y="131.5" transform="rotate(-90 168.2 131.5)">1</text>
<text x="168.2" y="126.1" transform="rotate(-90 168.2 126.1)">2</text>
<text x="281.3" y="127.8">C</text>
<text x="59.3" y="144.9" transform="rotate(-90 59.3 144.9)">24</text>
<text x="62.9" y="144.9" transform="rotate(-90 62.9 144.9)">23</text>
<text x="66.6" y="144.9" transform="rotate(-90 66.6 144.9)">22</text>
<text x="70.2" y="144.9" transform="rotate(-90 70.2 144.9)">21</text>
<text x="73.8" y="144.9" transform="rotate(-90 73.8 144.9)">20</text>
<text x="77.4" y="144.9" transform="rotate(-90 77.4 144.9)">19</text>
<text x="48.5" y="153.2">1</text>
<text x="52" y="154.1">CLKIN</text>
<text x="60.3" y="150.9" transform="rotate(-90 60.3 150.9)">SDA</text>
<text x="63.9" y="150.6" transform="rotate(-90 63.9 150.6)">SCL</text>
<text x="67.5" y="154.2" transform="rotate(-90 67.5 154.2)">CLKOUT</text>
<text x="71.1" y="151.8" transform="rotate(-90 71.1 151.8)">RESV</text>
<text x="74.7" y="153" transform="rotate(-90 74.7 153)">CPOUT</text>
<text x="78.2" y="151.8" transform="rotate(-90 78.2 151.8)">RESV</text>
<text x="81.9" y="154.1">GND</text>
<text x="88.1" y="153.2">18</text>
<text x="166.3" y="152.3">3</text>
<text x="169.8" y="153.2">Vin</text>
<text x="172.3" y="155.9">GND</text>
<text x="175" y="153.2">Vout</text>
<text x="180.8" y="152.3">2</text>
<text x="48.5" y="156.8">2</text>
<text x="48.5" y="160.4">3</text>
<text x="52" y="157.7">2</text>
<text x="52" y="161.3">3</text>
<text x="83.8" y="161.3">16</text>
<text x="83.8" y="157.7">17</text>
<text x="88.1" y="160.4">16</text>
<text x="88.1" y="156.8">17</text>
<text x="48.5" y="164">4</text>
<text x="48.5" y="167.6">5</text>
<text x="52" y="164.9">4</text>
<text x="83.8" y="164.9">15</text>
<text x="88.1" y="167.6">14</text>
<text x="88.1" y="164">15</text>
<text x="48.5" y="171.2">6</text>
<text x="52" y="168.5">5</text>
<text x="52" y="172.1">AUX_DA</text>
<text x="81.9" y="172.1">VDD</text>
<text x="83.8" y="168.5">14</text>
<text x="88.1" y="171.2">13</text>
<text x="6.1" y="177.7">D</text>
<text x="60.3" y="179.3" transform="rotate(-90 60.3 179.3)">AUX_CL</text>
<text x="63.9" y="179.3" transform="rotate(-90 63.9 179.3)">VLOGIO</text>
<text x="67.5" y="179.3" transform="rotate(-90 67.5 179.3)">AD0</text>
<text x="71.1" y="179.3" transform="rotate(-90 71.1 179.3)">REGOUT</text>
<text x="74.7" y="179.3" transform="rotate(-90 74.7 179.3)">FSYNC</text>
<text x="78.2" y="179.3" transform="rotate(-90 78.2 179.3)">INT</text>
<text x="281.3" y="177.7">D</text>
<text x="59.3" y="182.8" transform="rotate(-90 59.3 182.8)">7</text>
<text x="62.9" y="182.8" transform="rotate(-90 62.9 182.8)">8</text>
<text x="66.6" y="182.8" transform="rotate(-90 66.6 182.8)">9</text>
<text x="70.2" y="183.6" transform="rotate(-90 70.2 183.6)">10</text>
<text x="73.8" y="183.5" transform="rotate(-90 73.8 183.5)">11</text>
<text x="77.4" y="183.6" transform="rotate(-90 77.4 183.6)">12</text>
<text x="21.9" y="200">1</text>
<text x="56.7" y="200">2</text>
<text x="91.6" y="200">3</text>
<text x="126.4" y="200">4</text>
<text x="161.3" y="200">5</text>
<text x="196.1" y="200">6</text>
<text x="231" y="200">7</text>
<text x="265.8" y="200">8</text>
</g>
<g font-size="1.6" fill="#800000">
<text x="235.5" y="23.7">3V3</text>
<text x="247.7" y="22.8">PB14</text>
<text x="258.5" y="19.2">GND</text>
<text x="37.6" y="29.1">3V3</text>
<text x="45.7" y="28.2">3V3</text>
<text x="173" y="28.2">PB9</text>
<text x="173" y="30">GND2</text>
<text x="193.7" y="24.6">GND</text>
<text x="202.7" y="28.2">CANH</text>
<text x="11.8" y="32.7">GND</text>
<text x="44.4" y="31.8">PC13</text>
<text x="44.4" y="33.6">PC14</text>
<text x="44.4" y="35.4">PC15</text>
<text x="132.6" y="35.4">PB8</text>
<text x="132.6" y="33.6">PB9</text>
<text x="134.7" y="30.9">3V3</text>
<text x="149.1" y="32.7">GND</text>
<text x="173" y="33.6">PB8</text>
<text x="173" y="31.8">3V3</text>
<text x="202.7" y="35.4">CANL</text>
<text x="237.3" y="34.5">3V3</text>
<text x="258.4" y="33.6">PB13</text>
<text x="37.2" y="37.2">NRST</text>
<text x="44.4" y="37.2">PD0</text>
<text x="44.4" y="39">PD1</text>
<text x="44.4" y="40.8">NRST</text>
<text x="132.6" y="37.2">BOOT0</text>
<text x="132.6" y="40.8">PB6</text>
<text x="132.6" y="39">PB7</text>
<text x="149.1" y="38.1">GND</text>
<text x="30.1" y="46.2">PD0</text>
<text x="40.9" y="46.2">GNDPC2</text>
<text x="44.4" y="42.6">PC0</text>
<text x="44.4" y="44.4">PC1</text>
<text x="44.4" y="48">PC3</text>
<text x="132.6" y="48">PD2</text>
<text x="132.6" y="46.2">PB3</text>
<text x="132.6" y="44.4">PB4</text>
<text x="132.6" y="42.6">PB5</text>
<text x="237.3" y="43.5">3V3</text>
<text x="262.4" y="43.5">GND</text>
<text x="13.6" y="50.7">GND</text>
<text x="44.4" y="53.4">PA0</text>
<text x="44.4" y="51.6">3V3</text>
<text x="132.6" y="53.4">PC10</text>
<text x="132.6" y="51.6">PC11</text>
<text x="132.6" y="49.8">PC12</text>
<text x="140.2" y="53.4">3V3C6</text>
<text x="30.1" y="55.2">PD1</text>
<text x="44.4" y="55.2">PA1</text>
<text x="44.4" y="57">PA2</text>
<text x="44.4" y="58.8">PA3</text>
<text x="132.6" y="57">PA14</text>
<text x="132.6" y="55.2">PA15</text>
<text x="152.7" y="56.1">GND</text>
<text x="195.2" y="57.8">GND</text>
<text x="202.7" y="58.8">PA14</text>
<text x="202.7" y="55.2">PA13</text>
<text x="33.2" y="63.3">3V3</text>
<text x="44.4" y="60.6">VSS</text>
<text x="44.4" y="62.4">VDD</text>
<text x="44.4" y="64.1">PA4</text>
<text x="44.4" y="66">PA5</text>
<text x="132.6" y="66">PA11</text>
<text x="132.6" y="64.1">PA12</text>
<text x="132.6" y="62.4">PA13</text>
<text x="197.7" y="61.5">3V3</text>
<text x="244.4" y="62.7" transform="rotate(90 244.4 62.7)">GND</text>
<text x="246.2" y="62.7" transform="rotate(90 246.2 62.7)">3V3</text>
<text x="248" y="62.7" transform="rotate(90 248 62.7)">PC13</text>
<text x="249.8" y="62.7" transform="rotate(90 249.8 62.7)">PC14</text>
<text x="251.6" y="62.7" transform="rotate(90 251.6 62.7)">PC15</text>
<text x="253.4" y="62.7" transform="rotate(90 253.4 62.7)">PC0</text>
<text x="44.4" y="69.5">PA7</text>
<text x="44.4" y="71.4">PC4</text>
<text x="132.6" y="71.4">PA8</text>
<text x="132.6" y="69.5">PA9</text>
<text x="132.6" y="67.8">PA10</text>
<text x="36.4" y="73.1">GND</text>
<text x="44.4" y="73.1">PC5</text>
<text x="44.4" y="75">PB0</text>
<text x="44.4" y="76.8">PB1</text>
<text x="132.6" y="76.8">PC7</text>
<text x="132.6" y="75">PC8</text>
<text x="132.6" y="73.1">PC9</text>
<text x="29.8" y="79.5">GND</text>
<text x="44.4" y="78.5">BOOT128</text>
<text x="44.4" y="80.4">PB10</text>
<text x="44.4" y="82.1">PB11</text>
<text x="132.6" y="83.9">PB13</text>
<text x="132.6" y="82.1">PB14</text>
<text x="132.6" y="80.4">PB15</text>
<text x="132.6" y="78.5">PC6</text>
<text x="10" y="84.8">GND</text>
<text x="27.9" y="88.5">GND</text>
<text x="132.6" y="85.8">PB12</text>
<text x="205.3" y="87.5">5V</text>
<text x="173.9" y="94.8">GND</text>
<text x="228.3" y="92.9">3V3</text>
<text x="30.1" y="98.3">5V</text>
<text x="30.1" y="100.1">PC13</text>
<text x="30.1" y="101.9">PC15</text>
<text x="44.4" y="98.3">5V</text>
<text x="44.4" y="101.9">PC0</text>
<text x="44.4" y="100.1">PC14</text>
<text x="64.2" y="101.9">PB5</text>
<text x="64.2" y="100.1">PB7</text>
<text x="64.2" y="98.3">PB9</text>
<text x="78.6" y="101.9">PB4</text>
<text x="78.6" y="100.1">PB6</text>
<text x="78.6" y="98.3">PB8</text>
<text x="175.7" y="101.9">PA102</text>
<text x="253.5" y="98.3">3V3</text>
<text x="30.1" y="107.3">PA1</text>
<text x="30.1" y="103.8">PC1</text>
<text x="30.1" y="105.5">PC3</text>
<text x="44.4" y="105.5">PA0</text>
<text x="44.4" y="107.3">PA2</text>
<text x="44.4" y="103.8">PC2</text>
<text x="64.2" y="107.3">PC10</text>
<text x="64.2" y="105.5">PC12</text>
<text x="64.2" y="103.8">PB3</text>
<text x="78.6" y="105.5">PC11</text>
<text x="78.6" y="107.3">PA15</text>
<text x="78.6" y="103.8">PD2</text>
<text x="175.7" y="105.5">PA9</text>
<text x="206.3" y="105.5">RTS</text>
<text x="30.1" y="109.1">PA3</text>
<text x="30.1" y="110.9">PA5</text>
<text x="30.1" y="112.7">PA7</text>
<text x="44.4" y="109.1">PA4</text>
<text x="44.4" y="110.9">PA6</text>
<text x="44.4" y="112.7">PC4</text>
<text x="64.2" y="112.7">PA12</text>
<text x="64.2" y="109.1">PA14</text>
<text x="64.2" y="110.9">CANH</text>
<text x="78.6" y="112.7">PA11</text>
<text x="78.6" y="110.9">PA13</text>
<text x="78.6" y="109.1">CANL</text>
<text x="140.6" y="112.7">5V</text>
<text x="162.9" y="110">GND</text>
<text x="206.3" y="109.1">DTR</text>
<text x="238.7" y="109.1">BOOT0</text>
<text x="263.9" y="109.1">NRST</text>
<text x="30.1" y="119.9">GND</text>
<text x="30.1" y="114.5">PC5</text>
<text x="30.1" y="116.3">PB1</text>
<text x="30.1" y="118.1">PB11</text>
<text x="44.4" y="119.9">3V3</text>
<text x="44.4" y="114.5">PB0</text>
<text x="44.4" y="116.3">PB10</text>
<text x="44.4" y="118.1">PB12</text>
<text x="64.2" y="119.9">PC6</text>
<text x="64.2" y="118.1">PC8</text>
<text x="64.2" y="116.3">PA8</text>
<text x="64.2" y="114.5">PA10</text>
<text x="78.6" y="118.1">PC7</text>
<text x="78.6" y="116.3">PC9</text>
<text x="78.6" y="114.5">PA9</text>
<text x="78.6" y="119.9">PB15</text>
<text x="254.9" y="118.1">RTS</text>
<text x="30.1" y="121.7">GND</text>
<text x="30.1" y="123.5">GND</text>
<text x="44.4" y="121.7">3V3</text>
<text x="44.4" y="123.5">3V3</text>
<text x="64.2" y="123.5">5V</text>
<text x="64.2" y="121.7">PB14</text>
<text x="78.6" y="123.5">5V</text>
<text x="78.6" y="121.7">PB13</text>
<text x="49.3" y="129.8">3V3</text>
<text x="152" y="128">GND</text>
<text x="72.3" y="133.4">GND</text>
<text x="59.7" y="138.8">PB11PB10</text>
<text x="139.8" y="139.7">GND</text>
<text x="39.7" y="154.1">GND</text>
<text x="94.3" y="154.1">GND</text>
<text x="146" y="150.5">5V</text>
<text x="206.7" y="153.2">3V3</text>
<text x="145.2" y="164.9">GND</text>
<text x="159.6" y="163.1">GND</text>
<text x="172.2" y="163.1">GND</text>
<text x="184.8" y="164.9">GND</text>
<text x="199.1" y="164.9">GND</text>
<text x="96" y="172.1">3V3</text>
<text x="47" y="181.8">GND</text>
<text x="77.7" y="183.8">PB15</text>
<text x="92.2" y="183.8">GND</text>
<text x="46.8" y="191.9">GND</text>
<text x="61.9" y="189">3V3</text>
<text x="68.7" y="196.4">GND</text>
</g>
<g font-size="1.6" fill="#000080">
<text x="242.3" y="21">R1</text>
<text x="251.1" y="20.8">S1</text>
<text x="20.9" y="26.6">C1</text>
<text x="30.1" y="27.5">R2</text>
<text x="52.5" y="28.2">STM32</text>
<text x="141.4" y="29.8">C2</text>
<text x="178.4" y="26.4">U1</text>
<text x="242.3" y="25.3">10K</text>
<text x="251.1" y="25.1">4脚按键</text>
<text x="21.1" y="31.8">0.1UF</text>
<text x="24.5" y="35.2">S2</text>
<text x="30.1" y="31.8">10K</text>
<text x="141.4" y="31.6">0.1UF</text>
<text x="141.6" y="35.4">10K</text>
<text x="203.4" y="33.6">120R</text>
<text x="203.4" y="31.8">R3</text>
<text x="245.7" y="31.6">L1</text>
<text x="253.1" y="32.8">R4</text>
<text x="24.5" y="39.5">4脚按键</text>
<text x="139.7" y="36.5">R5</text>
<text x="178.4" y="37.2">VP230</text>
<text x="245.7" y="40.6">L2</text>
<text x="253.1" y="36.1">1K</text>
<text x="253.1" y="41.8">R6</text>
<text x="22.7" y="44.5">C3</text>
<text x="254.5" y="45.3">1K</text>
<text x="22.7" y="53.5">C4</text>
<text x="22.8" y="49.8">22pF</text>
<text x="31.5" y="51.4">Y1</text>
<text x="31.5" y="53.2">8M</text>
<text x="38.8" y="51.8">C5</text>
<text x="206.3" y="53.4">J1</text>
<text x="242.3" y="53.4">J2</text>
<text x="249.5" y="53.4">6p排母</text>
<text x="22.8" y="58.8">22pF</text>
<text x="37.2" y="57">0.1UF</text>
<text x="145.2" y="55.2">0.1UF</text>
<text x="39.7" y="65.8">C19</text>
<text x="139.7" y="64.1">CR2:主控是STM32F103RCT6时焊接0R电阻</text>
<text x="139.7" y="66">CR2:主控是STM32F405RGT6时焊接2.2Uf电容</text>
<text x="145.2" y="60.6">CR2</text>
<text x="206.3" y="64.1">Header 4</text>
<text x="39.7" y="67.6">0.1UF PA6</text>
<text x="204.5" y="67.8">SWD接口</text>
<text x="242.3" y="71.4">OLED显示屏接口</text>
<text x="39" y="77.8">R7</text>
<text x="19.1" y="82.3">CR1</text>
<text x="39" y="82.1">10K</text>
<text x="37.1" y="85.9">C7</text>
<text x="10.3" y="92.9">CR1:主控是STM32F103RCT6时焊接0R电阻 3V3</text>
<text x="10.3" y="94.8">CR1:主控是STM32F405RGT6时焊接2.2Uf电容</text>
<text x="37.1" y="91">0.1UF</text>
<text x="52.5" y="90.2">STM32F103RC【STM32F405RG】</text>
<text x="33.6" y="96.5">P1</text>
<text x="67.8" y="96.5">P2</text>
<text x="181.1" y="96.5">U2</text>
<text x="172" y="107.5">C8</text>
<text x="217.1" y="104.8">R9</text>
<text x="230.2" y="105.4">Q1</text>
<text x="230.2" y="107.1">8550</text>
<text x="255.6" y="105.5">10K</text>
<text x="255.6" y="103.8">R8</text>
<text x="260.1" y="107.1">D1</text>
<text x="132.6" y="112.7">J3</text>
<text x="172" y="112.5">0.1UF</text>
<text x="217.1" y="113.8">R11</text>
<text x="218.5" y="108.2">1K</text>
<text x="233.3" y="111.6">1K</text>
<text x="233.3" y="108.4">R10</text>
<text x="260.1" y="112.9">1N4148</text>
<text x="218.5" y="117.2">1K</text>
<text x="255.4" y="114.4">Q2</text>
<text x="255.4" y="116.1">8050</text>
<text x="132.6" y="125.3">MicroUSB</text>
<text x="161.1" y="121.9">C9</text>
<text x="33.6" y="127.1">Header 15X2</text>
<text x="67.8" y="127.1">Header 15X2</text>
<text x="142.5" y="126.9">F1</text>
<text x="142.5" y="128.8">500ma</text>
<text x="161.1" y="130.9">C10</text>
<text x="161.3" y="127.1">22pF</text>
<text x="170" y="128.8">X1</text>
<text x="170" y="130.5">12M</text>
<text x="181.1" y="127.1">CH340G</text>
<text x="45.3" y="137">10K</text>
<text x="45.3" y="135.2">R12</text>
<text x="50.7" y="137">10K</text>
<text x="50.7" y="135.2">R13</text>
<text x="161.3" y="136.1">22pF</text>
<text x="68.7" y="142.4">2.2NF</text>
<text x="70.5" y="138.8">C11</text>
<text x="90.7" y="147.8">MPU6050</text>
<text x="163.1" y="155.7">C14</text>
<text x="168.5" y="150.5">U3</text>
<text x="172.1" y="150.5">AMS1117</text>
<text x="187.4" y="154.6">C12</text>
<text x="192.8" y="155.4">C13</text>
<text x="202.7" y="155.2">D2</text>
<text x="143.3" y="159.5">22uF</text>
<text x="143.3" y="157.7">C15</text>
<text x="155.9" y="158.8">5.0V</text>
<text x="155.9" y="157">D3</text>
<text x="163.1" y="157.5">0.1uF</text>
<text x="187.4" y="156.5">22uF</text>
<text x="192.8" y="157.2">0.1UF</text>
<text x="202.7" y="157">3.3V</text>
<text x="65.1" y="164">U4</text>
<text x="88.5" y="178.4">0.1UF</text>
<text x="90.3" y="174.8">C16</text>
<text x="50.3" y="183.8">C17</text>
<text x="50.3" y="190.6">0.1UF</text>
<text x="56.1" y="190.2">R14</text>
<text x="65.1" y="191">0.1UF</text>
<text x="66.9" y="187.4">C18</text>
<text x="56.1" y="193.5">10K</text>
</g>
</svg>
